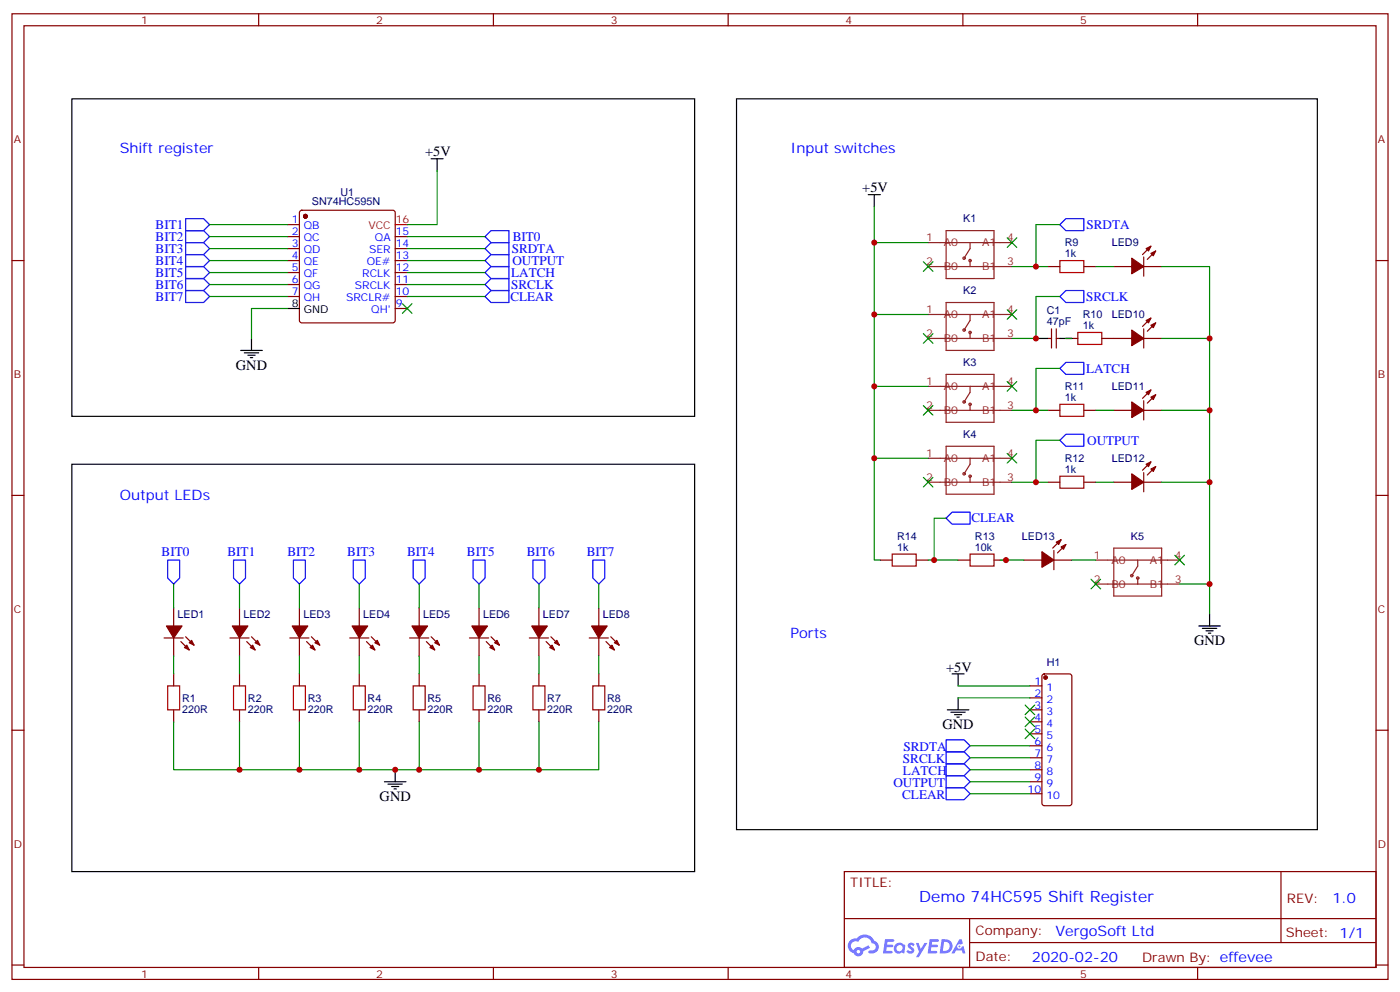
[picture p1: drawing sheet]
<svg xmlns="http://www.w3.org/2000/svg" width="412mm" height="292mm" viewBox="0 0 412 292" stroke-linecap="round" stroke-linejoin="round" font-family="sans-serif">
<path d="M21.2 29.1h183.4v93.5h-183.4zM217 29.1h171.1v215.2h-171.1zM21.2 136.7h183.4v119.9h-183.4z" fill="none" stroke="#000" stroke-width=".35"/>
<g fill="none" stroke="#870000" stroke-width=".35">
<path d="M3.5 4.1h405.4v284.3h-405.4zM7.1 7.6h398.2v277.3h-398.2zM76.2 4.1v3.5M145.3 4.1v3.5M214.5 4.1v3.5M283.6 4.1v3.5M352.8 4.1v3.5M3.5 76.7h3.6M405.3 76.7h3.6M3.5 145.9h3.6M405.3 145.9h3.6M3.5 215h3.6"/>
<path d="M405.3 215h3.6M248.7 256.6h156.6v28.3h-156.6zM377.3 256.7v20.8M248.7 270.5h156.5M285.6 277.5h119.6M285.6 270.5v14.1M3.5 284.2h3.6M76.2 284.9v3.5M145.3 284.9v3.5M214.5 284.9v3.5M283.6 284.9v3.5M352.8 284.9v3.5"/>
<path d="M405.3 284.2h3.6"/>
</g>
<g fill="#5487ff">
<path d="M267.7 277.8a1.22 1.22 0 0 1 1.7 .3l-.4 .6a.47 .47 0 0 0-.3-.4 .47 .47 0 0 0-.5 .1l.1 .3a1.14 1.14 0 0 1 .8 1.7 1.14 1.14 0 0 1-1.9 0l-.2-.2 .5-.5 .7 .4a.29 .29 0 0 0 .3-.2 .29 .29 0 0 0-.2-.4 1.04 1.04 0 0 1-.6-1.7z"/>
<path d="M260.7 276.6h2.4l.3 .2-.2 .5h-1.8l-.1 .9h1.5l.3 .3-.3 .4h-1.6l-.2 1.1 1.7 .1 .2 .3-.2 .3h-2.6z"/>
<path d="M273.8 276.6h2.4l.3 .2-.1 .5h-1.8l-.2 .9h1.6l.3 .3-.4 .4h-1.6l-.1 1.1 1.7 .1 .2 .3-.2 .3h-2.6z"/>
<path d="M282.6 276.6h.7l.3 1.2-.6 .3a.69 .69 0 0 0-1 .3 .69 .69 0 0 0 .4 1 .69 .69 0 0 0 .9-.6l.5-.3 .6 2.2h-.8l-.2-.9h-1.8l-.5 .9h-.8z"/>
<path d="M269.8 277.7h.8l.6 1.8 1.1-1.8h.9l-2.6 4.1h-.8l.9-1.5z"/>
<path d="M277.4 276.6l-.6 4.1h1.3a2.11 2.11 0 0 0 2.5-2.1 2.11 2.11 0 0 0-2.5-2zM278.1 277.3a1.39 1.39 0 0 1 1.7 1.4 1.39 1.39 0 0 1-1.8 1.3h-.3z"/>
<path d="M263.7 278.2a1.54 1.54 0 0 0-.1 2.1 1.54 1.54 0 0 0 2.2 .2l.6 .2 .3-2.3-.2-.2-.4-.1a1.49 1.49 0 0 0-2.4 .1zM264 279.2a.94 .94 0 0 1 1.8 0 .94 .94 0 0 1-1.8 0z"/>
<path d="M250.4 276.9a2.18 2.18 0 0 0 1.1 3.8 1.44 1.44 0 0 0 1.6 .9 1.44 1.44 0 0 0 1.2-1.5l2-1-.5-.7-1.9 .9a1.47 1.47 0 0 0-2.4 .5 1.39 1.39 0 0 1-.7-2 1.39 1.39 0 0 1 2-.4 2.12 2.12 0 0 1 2.2-1.3 2.12 2.12 0 0 1 1.9 1.6 1.14 1.14 0 0 1 1.1 1.5 1.14 1.14 0 0 1-1.7 .7 .43 .43 0 0 0-.5 .3 .43 .43 0 0 0 .4 .5 1.98 1.98 0 0 0 2.5-1.2 1.98 1.98 0 0 0-1.2-2.5 3.1 3.1 0 0 0-5.3-.7l-.9 .1zM252.3 280.2a.55 .55 0 0 1 1.1 0 .55 .55 0 0 1-1.1 0z"/>
<circle cx="282.6" cy="278.7" r=".26"/>
</g>
<g fill="none" stroke="#870000" stroke-width=".35">
<path d="M84.7 66.1h3.5M84.7 69.7h3.5M84.7 73.2h3.5M84.7 76.7h3.5M88.4 62.1l.5-.2h26.8l.5 .2 .2 .5v31.8l-.2 .5-.5 .2h-26.8l-.5-.3-.2-.4v-31.8zM116.4 69.7h3.5M116.4 73.2h3.5M116.4 76.7h3.5M308.7 78.5h3.5M319.3 78.5h3.5M328.1 78.5h5.3M336.9 78.5h5.3"/>
<path d="M336.9 75.7v5.6M339 72.5l-2.5 2.5M340.4 73.9l-2.4 2.5M84.7 80.3h3.5M84.7 83.8h3.5M84.7 87.3h3.5M116.4 80.3h3.5M116.4 83.8h3.5M116.4 87.3h3.5M116.4 90.8h3.5M308.7 99.7h1M309.7 96.8v5.7"/>
<path d="M311.1 99.7h1.1M311.1 96.8v5.7M314 99.7h3.5M324.6 99.7h8.8M336.9 96.8v5.7M336.9 99.7h5.3M339 93.7l-2.5 2.4M340.4 95.1l-2.4 2.4M336.9 118v5.6M339 114.8l-2.5 2.5M340.4 116.2l-2.4 2.5M308.7 120.8h3.5"/>
<path d="M319.3 120.8h3.5M328.1 120.8h5.3M336.9 139.2v5.6M336.9 120.8h5.3M339 136l-2.5 2.5M340.4 137.4l-2.4 2.5M308.7 142h3.5M312.6 158.9l-2.5 2.5M319.3 142h3.5M328.1 142h5.3M336.9 142h5.3M51.2 179v5.3"/>
<path d="M70.6 179v5.3M88.2 179v5.3M105.8 179v5.3M123.5 179v5.3M141.1 179v5.3M158.7 179v5.3M176.4 179v5.3M259.3 164.9h3.5M269.9 164.9h3.5M282.2 164.9h3.6M292.8 164.9h3.5M301.6 164.9h5.3"/>
<path d="M310.4 162.1v5.6M310.4 164.9h5.3M314 160.3l-2.5 2.5M48.3 187.9h5.7M51.2 187.9v5.2M51.2 198.4v3.6M53.3 188.9l2.4 2.5M54.7 187.5l2.4 2.5M67.7 187.9h5.7M70.6 187.9v5.2M70.6 198.4v3.6M72.7 188.9l2.4 2.5"/>
<path d="M74.1 187.5l2.5 2.5M85.4 187.9h5.6M88.2 187.9v5.2M88.2 198.4v3.6M90.3 188.9l2.5 2.5M91.7 187.5l2.5 2.5M103 187.9h5.7M105.8 187.9v5.2M105.8 198.4v3.6M107.9 188.9l2.5 2.5M109.4 187.5l2.4 2.5M120.6 187.9h5.7"/>
<path d="M123.5 187.9v5.2M123.5 198.4v3.6M125.6 188.9l2.5 2.5M127 187.5l2.5 2.5M138.3 187.9h5.6M141.1 187.9v5.2M141.1 198.4v3.6M143.2 188.9l2.5 2.5M144.6 187.5l2.5 2.5M155.9 187.9h5.7M158.7 187.9v5.2M158.7 198.4v3.6"/>
<path d="M160.9 188.9l2.4 2.5M162.3 187.5l2.4 2.5M173.6 187.9h5.6M176.4 187.9v5.2M176.4 198.4v3.6M178.5 188.9l2.5 2.5M179.9 187.5l2.5 2.5M307.2 198.6l.4-.2h7.4l.7 .5v37.6l-.2 .5-.5 .2h-7.4l-.5-.2-.2-.5v-37.4zM51.2 209v3.5M70.6 209v3.5M88.2 209v3.5M105.8 209v3.5"/>
<path d="M123.5 209v3.5M141.1 209v3.5M158.7 209v3.5M176.4 209v3.5M303.4 202h3.5M303.4 205.5h3.5M303.4 209h3.5M303.4 212.5h3.5M303.4 216.1h3.5M303.4 219.6h3.5M303.4 223.1h3.5M303.4 226.7h3.5"/>
<path d="M303.4 230.2h3.5M303.4 233.7h3.5"/>
</g>
<g fill="#870000" stroke="#870000" stroke-width=".35">
<path d="M55 190l.7 1.4-1.4-.7z"/>
<path d="M55.7 189.3l.7-.7 .7 1.4z"/>
<path d="M49 184.3h4.6l-2.4 3.6z"/>
<path d="M73.7 190.7l.7-.7 .7 1.4z"/>
<path d="M75.1 189.3l.7-.7 .8 1.4z"/>
<path d="M68.4 184.3h4.6l-2.4 3.6z"/>
<path d="M92.1 190l.7 1.4-1.4-.7z"/>
<path d="M92.8 189.3l.7-.7 .7 1.4z"/>
<path d="M86.1 184.3h4.6l-2.5 3.6z"/>
<path d="M109.7 190l.7 1.4-1.4-.7z"/>
<path d="M110.4 189.3l.7-.7 .7 1.4z"/>
<path d="M103.7 184.3h4.6l-2.5 3.6z"/>
<path d="M126.6 190.7l.8-.7 .7 1.4z"/>
<path d="M128.1 189.3l.7-.7 .7 1.4z"/>
<path d="M121.4 184.3h4.5l-2.4 3.6z"/>
<path d="M144.3 190.7l.7-.7 .7 1.4z"/>
<path d="M145.7 189.3l.7-.7 .7 1.4z"/>
<path d="M139 184.3h4.6l-2.5 3.6z"/>
<path d="M162.6 190l.7 1.4-1.4-.7z"/>
<path d="M163.3 189.3l.7-.7 .7 1.4z"/>
<path d="M156.6 184.3h4.6l-2.5 3.6z"/>
<path d="M180.3 190l.7 1.4-1.4-.7z"/>
<path d="M181 189.3l.7-.7 .7 1.4z"/>
<path d="M174.3 184.3h4.6l-2.5 3.6z"/>
<path d="M339 74.6l1.4-.7-.7 1.4z"/>
<path d="M337.6 73.2l1.4-.7-.7 1.4z"/>
<path d="M333.4 76l3.5 2.5-3.5 2.1z"/>
<path d="M339 95.8l1.4-.7-.7 1.4z"/>
<path d="M337.6 94.4l1.4-.7-.7 1.4z"/>
<path d="M333.4 97.2l3.5 2.5-3.5 2.1z"/>
<path d="M339 116.9l1.4-.7-.7 1.5z"/>
<path d="M337.6 115.5l1.4-.7-.7 1.4z"/>
<path d="M333.4 118.4l3.5 2.4-3.5 2.1z"/>
<path d="M339 138.1l1.4-.7-.7 1.4z"/>
<path d="M337.6 136.7l1.4-.7-.7 1.4z"/>
<path d="M333.4 139.5l3.5 2.5-3.5 2.1z"/>
<path d="M312.6 161l1.4-.7-.7 1.4z"/>
<path d="M311.1 159.6l1.5-.7-.7 1.4z"/>
<path d="M306.9 162.5l3.5 2.4-3.5 2.1z"/>
<circle cx="90" cy="63.7" r=".53"/>
<circle cx="308" cy="199.5" r=".53"/>
</g>
<g fill="none" stroke="#000" stroke-width=".35">
<path d="M127 46.7h3.5M128.8 46.7v3.6M255.8 57.3h3.5M257.5 57.3v3.6M74.1 99.7v3.5M84.7 90.8h3.5M305.2 99.7h3.5M312.2 99.7h3.5M70.9 103.2h6.4M72 103.9h4.2M73 104.6h2.1M73.7 105.3h.7"/>
<path d="M280.5 198.4h3.5M282.2 198.4v3.6M353.1 184.3h6.4M354.2 185h4.2M355.2 185.7h2.2M356 186.4h.7M356.3 180.8v3.5M279 209h6.4M280.1 209.7h4.2M281.2 210.4h2.1M281.9 211.1h.7M282.2 205.5v3.5"/>
<path d="M113.2 230.2h6.4M114.3 230.9h4.2M115.4 231.6h2.1M116.1 232.3h.7M116.4 226.7v3.5"/>
</g>
<path d="M116.4 66.1h3.5" fill="none" stroke="#f00" stroke-width=".35"/>
<g fill="none" stroke="#a10000" stroke-width=".35">
<path d="M312.2 76.7h7.1v3.6h-7.1zM317.5 97.9h7.1v3.5h-7.1zM312.2 119.1h7.1v3.5h-7.1zM312.2 140.2h7.1v3.6h-7.1zM262.8 163.2h7.1v3.5h-7.1zM285.8 163.2h7v3.5h-7zM49.4 202h3.5v7h-3.5zM68.8 202h3.5v7h-3.5zM86.4 202h3.6v7h-3.6zM104.1 202h3.5v7h-3.5zM121.7 202h3.5v7h-3.5zM139.3 202h3.6v7h-3.6z"/>
<path d="M157 202h3.5v7h-3.5zM174.6 202h3.6v7h-3.6z"/>
</g>
<g fill="none" stroke="#8c2424" stroke-width=".35">
<path d="M273.4 71.4h24.7M273.4 78.5h24.7M278.7 67.9h14.1v14.1h-14.1zM285.8 71.4v1.8l-1.8 2.8M285.8 76.7v1.8M273.4 92.6h24.7M273.4 99.7h24.7M278.7 89.1h14.1v14.1h-14.1zM285.8 92.6v1.8l-1.8 2.8M285.8 97.9v1.8M273.4 113.8h24.7M278.7 110.2h14.1v14.2h-14.1z"/>
<path d="M285.8 113.8v1.7l-1.8 2.9M285.8 119.1v1.7M273.4 120.8h24.7M273.4 134.9h24.7M278.7 131.4h14.1v14.1h-14.1zM285.8 134.9v1.8l-1.8 2.8M273.4 142h24.7M285.8 140.2v1.8M322.8 164.9h24.7M322.8 172h24.7M328.1 161.4h14.1v14.1h-14.1zM335.1 164.9v1.8l-1.7 2.8"/>
<path d="M335.1 170.2v1.8"/>
<circle cx="284" cy="76" r=".35"/>
<circle cx="285.8" cy="76.7" r=".35"/>
<circle cx="284" cy="97.2" r=".35"/>
<circle cx="285.8" cy="97.9" r=".35"/>
<circle cx="284" cy="118.4" r=".35"/>
<circle cx="285.8" cy="119.1" r=".35"/>
<circle cx="284" cy="139.5" r=".35"/>
<circle cx="285.8" cy="140.2" r=".35"/>
<circle cx="333.4" cy="169.5" r=".35"/>
<circle cx="335.1" cy="170.2" r=".35"/>
</g>
<g fill="none" stroke="#00f" stroke-width=".35">
<path d="M54.7 64.4h5.3l1.7 1.7-1.7 1.8h-5.3zM54.7 67.9h5.3l1.7 1.8-1.7 1.7h-5.3zM54.7 71.4h5.3l1.7 1.8-1.7 1.8h-5.3zM54.7 75h5.3l1.7 1.7-1.7 1.8h-5.3zM54.7 78.5h5.3l1.7 1.8-1.7 1.7h-5.3zM142.9 69.7l1.7-1.8h5.3v3.5h-5.3zM142.9 73.2l1.7-1.8h5.3v3.6h-5.3zM142.9 76.7l1.7-1.7h5.3v3.5h-5.3zM312.2 66.1l1.8-1.7h5.3v3.5h-5.3zM54.7 82h5.3l1.7 1.8-1.7 1.7h-5.3zM54.7 85.5h5.3l1.7 1.8-1.7 1.8h-5.3zM142.9 80.3l1.7-1.8h5.3v3.5h-5.3z"/>
<path d="M142.9 83.8l1.7-1.8h5.3v3.5h-5.3zM142.9 87.3l1.7-1.8h5.3v3.6h-5.3zM312.2 87.3l1.8-1.8h5.3v3.6h-5.3zM314 106.7h5.3v3.5h-5.3l-1.8-1.7zM312.2 129.6l1.8-1.7h5.3v3.5h-5.3zM278.7 152.6l1.8-1.8h5.3v3.5h-5.3zM49.4 164.9h3.5v5.3l-1.7 1.8-1.8-1.8zM68.8 164.9h3.5v5.3l-1.7 1.8-1.8-1.8zM86.4 164.9h3.6v5.3l-1.8 1.8-1.8-1.8zM104.1 164.9h3.5v5.3l-1.8 1.8-1.7-1.8zM121.7 164.9h3.5v5.3l-1.7 1.8-1.8-1.8zM139.3 164.9h3.6v5.3l-1.8 1.8-1.8-1.8z"/>
<path d="M157 164.9h3.5v5.3l-1.8 1.8-1.7-1.8zM174.6 164.9h3.6v5.3l-1.8 1.8-1.8-1.8zM278.7 217.8h5.3l1.8 1.8-1.8 1.8h-5.3zM278.7 221.4h5.3l1.8 1.7-1.8 1.8h-5.3zM278.7 224.9h5.3l1.8 1.8-1.8 1.7h-5.3zM278.7 228.4h5.3l1.8 1.8-1.8 1.8h-5.3zM278.7 232h5.3l1.8 1.7-1.8 1.8h-5.3z"/>
</g>
<g fill="none" stroke="#008700" stroke-width=".35">
<path d="M128.8 50.3v15.8h-8.9M61.7 69.7h23M61.7 66.1h23M61.7 73.2h23M61.7 76.7h23M119.9 69.7h23M119.9 73.2h23M119.9 76.7h23M257.5 60.9v10.5h15.9M257.5 71.4v21.2h15.9M298.1 78.5h10.6M312.2 66.1h-7v12.4"/>
<path d="M322.8 78.5h5.3M342.2 78.5h14.1v102.3M61.7 80.3h23M61.7 83.8h23M61.7 87.3h23M84.7 90.8h-10.6v8.9M119.9 80.3h23M119.9 83.8h23M119.9 87.3h23M257.5 92.6v21.2h15.9M312.2 87.3h-7v12.4h-7.1M314 99.7h1.7"/>
<path d="M342.2 99.7h14.1M257.5 113.8v21.1h15.9M312.2 108.5h-7v12.3M257.5 134.9v30h1.8M298.1 120.8h10.6M312.2 129.6h-7v12.4M322.8 120.8h5.3M342.2 120.8h14.1M278.7 152.6h-3.5v12.3M298.1 142h10.6M322.8 142h5.3M342.2 142h14.1"/>
<path d="M51.2 172v7M70.6 172v7M88.2 172v7M105.8 172v7M123.5 172v7M141.1 172v7M158.7 172v7M176.4 172v7M273.4 164.9h8.8M294.6 164.9h7M315.7 164.9h7.1M347.5 172h8.8"/>
<path d="M51.2 193.1v5.3M70.6 193.1v5.3M88.2 193.1v5.3M105.8 193.1v5.3M123.5 193.1v5.3M141.1 193.1v5.3M158.7 193.1v5.3M176.4 193.1v5.3M51.2 212.5v14.2h125.2v-14.2M70.6 212.5v14.2M88.2 212.5v14.2M105.8 212.5v14.2"/>
<path d="M123.5 212.5v14.2M141.1 212.5v14.2M158.7 212.5v14.2M282.2 202h21.2M282.2 205.5h21.2M285.8 219.6h17.6M285.8 233.7h17.6M285.8 230.2h17.6M285.8 223.1h17.6M285.8 226.7h17.6"/>
</g>
<g fill="#c00">
<circle cx="305.2" cy="99.7" r=".88"/>
<circle cx="275.2" cy="164.9" r=".88"/>
<circle cx="257.5" cy="134.9" r=".88"/>
<circle cx="296.3" cy="164.9" r=".88"/>
<circle cx="305.2" cy="78.5" r=".88"/>
<circle cx="305.2" cy="120.8" r=".88"/>
<circle cx="356.3" cy="120.8" r=".88"/>
<circle cx="257.5" cy="92.6" r=".88"/>
<circle cx="158.8" cy="226.7" r=".88"/>
<circle cx="123.5" cy="226.7" r=".88"/>
<circle cx="88.2" cy="226.7" r=".88"/>
<circle cx="116.4" cy="226.7" r=".88"/>
<circle cx="70.6" cy="226.7" r=".88"/>
<circle cx="105.8" cy="226.7" r=".88"/>
<circle cx="141.1" cy="226.7" r=".88"/>
<circle cx="257.5" cy="71.4" r=".88"/>
<circle cx="257.5" cy="113.8" r=".88"/>
<circle cx="356.3" cy="99.7" r=".88"/>
<circle cx="356.3" cy="142" r=".88"/>
<circle cx="305.2" cy="142" r=".88"/>
<circle cx="356.3" cy="172" r=".88"/>
</g>
<g fill="#c00" stroke="#008700" stroke-width=".35">
<path d="M118.5 89.4l2.9 2.9zM121.4 89.4l-2.9 2.9z"/>
<path d="M302 207.6l2.8 2.8zM304.8 207.6l-2.8 2.8z"/>
<path d="M302 211.1l2.8 2.9zM304.8 211.1l-2.8 2.9z"/>
<path d="M302 214.7l2.8 2.8zM304.8 214.7l-2.8 2.8z"/>
<path d="M296.7 70l2.8 2.8zM299.5 70l-2.8 2.8z"/>
<path d="M272 77.1l2.8 2.8zM274.8 77.1l-2.8 2.8z"/>
<path d="M296.7 91.2l2.8 2.8zM296.7 94l2.8-2.8z"/>
<path d="M272 98.2l2.8 2.9zM272 101.1l2.8-2.9z"/>
<path d="M296.7 112.4l2.8 2.8zM299.5 112.4l-2.8 2.8z"/>
<path d="M272 119.4l2.8 2.8zM274.8 119.4l-2.8 2.8z"/>
<path d="M296.7 133.5l2.8 2.8zM299.5 133.5l-2.8 2.8z"/>
<path d="M272 140.6l2.8 2.8zM274.8 140.6l-2.8 2.8z"/>
<path d="M346.1 163.5l2.8 2.8zM348.9 163.5l-2.8 2.8z"/>
<path d="M321.4 170.6l2.8 2.8zM324.2 170.6l-2.8 2.8z"/>
</g>
<text font-size="4.6" fill="#00f" x="270.8" y="265.7">Demo 74HC595 Shift Register</text>
<g font-size="4.2" fill="#00f">
<text x="35.3" y="45">Shift register</text>
<text x="232.8" y="45">Input switches</text>
<text x="35.3" y="147.3">Output LEDs</text>
<text x="232.8" y="187.9">Ports</text>
<text x="392.5" y="265.9">1.0</text>
<text x="310.9" y="275.5">VergoSoft Ltd</text>
<text x="304" y="283.3">2020-02-20</text>
</g>
<g font-size="4.2">
<text x="125.2" y="46">+5V</text>
<text x="254" y="56.6">+5V</text>
<text x="69.5" y="108.8">GND</text>
<text x="351.7" y="190">GND</text>
<text x="278.7" y="197.7">+5V</text>
<text x="277.6" y="214.7">GND</text>
<text x="111.8" y="235.8">GND</text>
</g>
<g font-size="3.9" fill="#00f">
<text x="45.8" y="67.4">BIT1</text>
<text x="45.8" y="70.9">BIT2</text>
<text x="151" y="70.9">BIT0</text>
<text x="320.1" y="67.4">SRDTA</text>
<text x="45.8" y="74.4">BIT3</text>
<text x="45.8" y="78">BIT4</text>
<text x="150.7" y="74.4">SRDTA</text>
<text x="150.9" y="78">OUTPUT</text>
<text x="45.8" y="81.5">BIT5</text>
<text x="150.6" y="81.5">LATCH</text>
<text x="45.8" y="85">BIT6</text>
<text x="45.8" y="88.6">BIT7</text>
<text x="150.3" y="88.6">CLEAR</text>
<text x="150.6" y="85">SRCLK</text>
<text x="319.9" y="88.6">SRCLK</text>
<text x="319.9" y="109.7">LATCH</text>
<text x="320.3" y="130.9">OUTPUT</text>
<text x="286.2" y="153.8">CLEAR</text>
<text x="47.6" y="163.7">BIT0</text>
<text x="67" y="163.7">BIT1</text>
<text x="84.6" y="163.7">BIT2</text>
<text x="102.3" y="163.7">BIT3</text>
<text x="119.9" y="163.7">BIT4</text>
<text x="137.6" y="163.7">BIT5</text>
<text x="155.2" y="163.7">BIT6</text>
<text x="172.8" y="163.7">BIT7</text>
<text x="266.1" y="221">SRDTA</text>
<text x="266" y="224.5">SRCLK</text>
<text x="263.2" y="231.6">OUTPUT</text>
<text x="266" y="228.1">LATCH</text>
<text x="265.8" y="235.1">CLEAR</text>
</g>
<g font-size="3.9" fill="#800">
<text x="250.5" y="261.2">TITLE:</text>
<text x="379.1" y="265.9">REV:</text>
<text x="287.4" y="275.4">Company:</text>
<text x="378.7" y="276">Sheet: 1/1</text>
<text x="287.4" y="283.1">Date:</text>
<text x="336.4" y="283.2">Drawn By: effevee</text>
</g>
<g font-size="3.2" fill="#800">
<text x="41.6" y="7.1">1</text>
<text x="110.8" y="7.1">2</text>
<text x="179.9" y="7.1">3</text>
<text x="249.1" y="7.1">4</text>
<text x="318.2" y="7.1">5</text>
<text x="4.1" y="42.2">A</text>
<text x="405.9" y="42.2">A</text>
<text x="4.1" y="111.3">B</text>
<text x="405.9" y="111.3">B</text>
<text x="4.1" y="180.4">C</text>
<text x="405.9" y="180.4">C</text>
<text x="4.1" y="249.6">D</text>
<text x="405.9" y="249.6">D</text>
<text x="41.6" y="287.9">1</text>
<text x="110.8" y="287.9">2</text>
<text x="179.9" y="287.9">3</text>
<text x="249.1" y="287.9">4</text>
<text x="318.2" y="287.9">5</text>
</g>
<g font-size="3.2" fill="#000080">
<text x="100.3" y="57.7">U1</text>
<text x="91.9" y="60.3">SN74HC595N</text>
<text x="283.7" y="65.5">K1</text>
<text x="313.6" y="75.7">1k</text>
<text x="313.6" y="72.4">R9</text>
<text x="327.5" y="72.6">LED9</text>
<text x="283.7" y="86.7">K2</text>
<text x="308.3" y="95.8">47pF</text>
<text x="308.3" y="92.6">C1</text>
<text x="318.9" y="93.6">R10</text>
<text x="327.5" y="93.7">LED10</text>
<text x="318.9" y="96.8">1k</text>
<text x="283.7" y="107.8">K3</text>
<text x="313.6" y="118">1k</text>
<text x="313.6" y="114.8">R11</text>
<text x="327.5" y="114.9">LED11</text>
<text x="283.7" y="129">K4</text>
<text x="313.6" y="135.9">R12</text>
<text x="327.5" y="136.1">LED12</text>
<text x="313.6" y="139.2">1k</text>
<text x="264.2" y="158.9">R14</text>
<text x="287.2" y="158.9">R13</text>
<text x="301" y="159">LED13</text>
<text x="333.1" y="159">K5</text>
<text x="264.2" y="162.1">1k</text>
<text x="287.2" y="162.1">10k</text>
<text x="52.3" y="181.9">LED1</text>
<text x="71.7" y="181.9">LED2</text>
<text x="89.4" y="181.9">LED3</text>
<text x="107" y="181.9">LED4</text>
<text x="124.6" y="181.9">LED5</text>
<text x="142.3" y="181.9">LED6</text>
<text x="159.9" y="181.9">LED7</text>
<text x="177.6" y="181.9">LED8</text>
<text x="308.3" y="196.1">H1</text>
<text x="53.6" y="209.9">220R</text>
<text x="53.6" y="206.7">R1</text>
<text x="73" y="209.9">220R</text>
<text x="73" y="206.7">R2</text>
<text x="90.7" y="209.9">220R</text>
<text x="90.7" y="206.7">R3</text>
<text x="108.3" y="209.9">220R</text>
<text x="108.3" y="206.7">R4</text>
<text x="125.9" y="209.9">220R</text>
<text x="125.9" y="206.7">R5</text>
<text x="143.6" y="209.9">220R</text>
<text x="143.6" y="206.7">R6</text>
<text x="161.2" y="209.9">220R</text>
<text x="161.2" y="206.7">R7</text>
<text x="178.9" y="209.9">220R</text>
<text x="178.9" y="206.7">R8</text>
</g>
<g font-size="3.2" fill="#00f">
<text x="86" y="65.8">1</text>
<text x="86" y="69.3">2</text>
<text x="89.5" y="67.6">QB</text>
<text x="89.5" y="71.1">QC</text>
<text x="110.4" y="71.1">QA</text>
<text x="116.6" y="69.3">15</text>
<text x="86" y="72.8">3</text>
<text x="86" y="76.4">4</text>
<text x="89.5" y="74.6">QD</text>
<text x="108.7" y="74.6">SER</text>
<text x="116.6" y="76.4">13</text>
<text x="116.6" y="72.8">14</text>
<text x="86" y="79.9">5</text>
<text x="86" y="83.4">6</text>
<text x="89.5" y="78.1">QE</text>
<text x="89.5" y="81.7">QF</text>
<text x="106.7" y="81.7">RCLK</text>
<text x="108" y="78.1">OE#</text>
<text x="116.6" y="83.4">11</text>
<text x="116.6" y="79.9">12</text>
<text x="86" y="87">7</text>
<text x="89.5" y="85.2">QG</text>
<text x="89.5" y="88.7">QH</text>
<text x="102" y="88.7">SRCLR#</text>
<text x="104.6" y="85.2">SRCLK</text>
<text x="116.6" y="87">10</text>
<text x="109.4" y="92.3">QH'</text>
<text x="116.6" y="90.5">9</text>
<text x="304.7" y="201.6">1</text>
<text x="308.2" y="203.4">1</text>
<text x="304.7" y="205.1">2</text>
<text x="304.7" y="208.7">3</text>
<text x="308.2" y="206.9">2</text>
<text x="304.7" y="212.2">4</text>
<text x="304.7" y="215.7">5</text>
<text x="308.2" y="210.4">3</text>
<text x="308.2" y="214">4</text>
<text x="304.7" y="219.3">6</text>
<text x="308.2" y="217.5">5</text>
<text x="308.2" y="221">6</text>
<text x="304.7" y="222.8">7</text>
<text x="304.7" y="226.3">8</text>
<text x="308.2" y="224.5">7</text>
<text x="302.7" y="233.4">10</text>
<text x="304.7" y="229.8">9</text>
<text x="308.2" y="228.1">8</text>
<text x="308.2" y="231.6">9</text>
<text x="308.2" y="235.1">10</text>
</g>
<g font-size="3.2" fill="#f00">
<text x="116.6" y="65.8">16</text>
<text x="108.5" y="67.6">VCC</text>
</g>
<g font-size="3.2" fill="#8d2323">
<text x="272.8" y="71.1">1</text>
<text x="296.7" y="71.1">4</text>
<text x="278" y="72.5">A0</text>
<text x="289.3" y="72.5">A1</text>
<text x="272.8" y="78.1">2</text>
<text x="278" y="79.6">B0</text>
<text x="289.3" y="79.6">B1</text>
<text x="296.7" y="78.1">3</text>
<text x="272.8" y="92.3">1</text>
<text x="278" y="93.7">A0</text>
<text x="289.3" y="93.7">A1</text>
<text x="296.7" y="92.3">4</text>
<text x="272.8" y="99.3">2</text>
<text x="278" y="100.7">B0</text>
<text x="289.3" y="100.7">B1</text>
<text x="296.7" y="99.3">3</text>
<text x="272.8" y="113.4">1</text>
<text x="296.7" y="113.4">4</text>
<text x="278" y="114.8">A0</text>
<text x="289.3" y="114.8">A1</text>
<text x="272.8" y="120.5">2</text>
<text x="278" y="121.9">B0</text>
<text x="289.3" y="121.9">B1</text>
<text x="296.7" y="120.5">3</text>
<text x="272.8" y="134.6">1</text>
<text x="278" y="136">A0</text>
<text x="289.3" y="136">A1</text>
<text x="296.7" y="134.6">4</text>
<text x="272.8" y="141.6">2</text>
<text x="278" y="143.1">B0</text>
<text x="289.3" y="143.1">B1</text>
<text x="296.7" y="141.6">3</text>
<text x="322.2" y="164.6">1</text>
<text x="327.4" y="166">A0</text>
<text x="338.7" y="166">A1</text>
<text x="346.1" y="164.6">4</text>
<text x="322.2" y="171.6">2</text>
<text x="327.4" y="173">B0</text>
<text x="338.7" y="173">B1</text>
<text x="346.1" y="171.6">3</text>
</g>
<g font-size="3.2">
<text x="86" y="90.5">8</text>
<text x="89.5" y="92.3">GND</text>
</g>
</svg>
